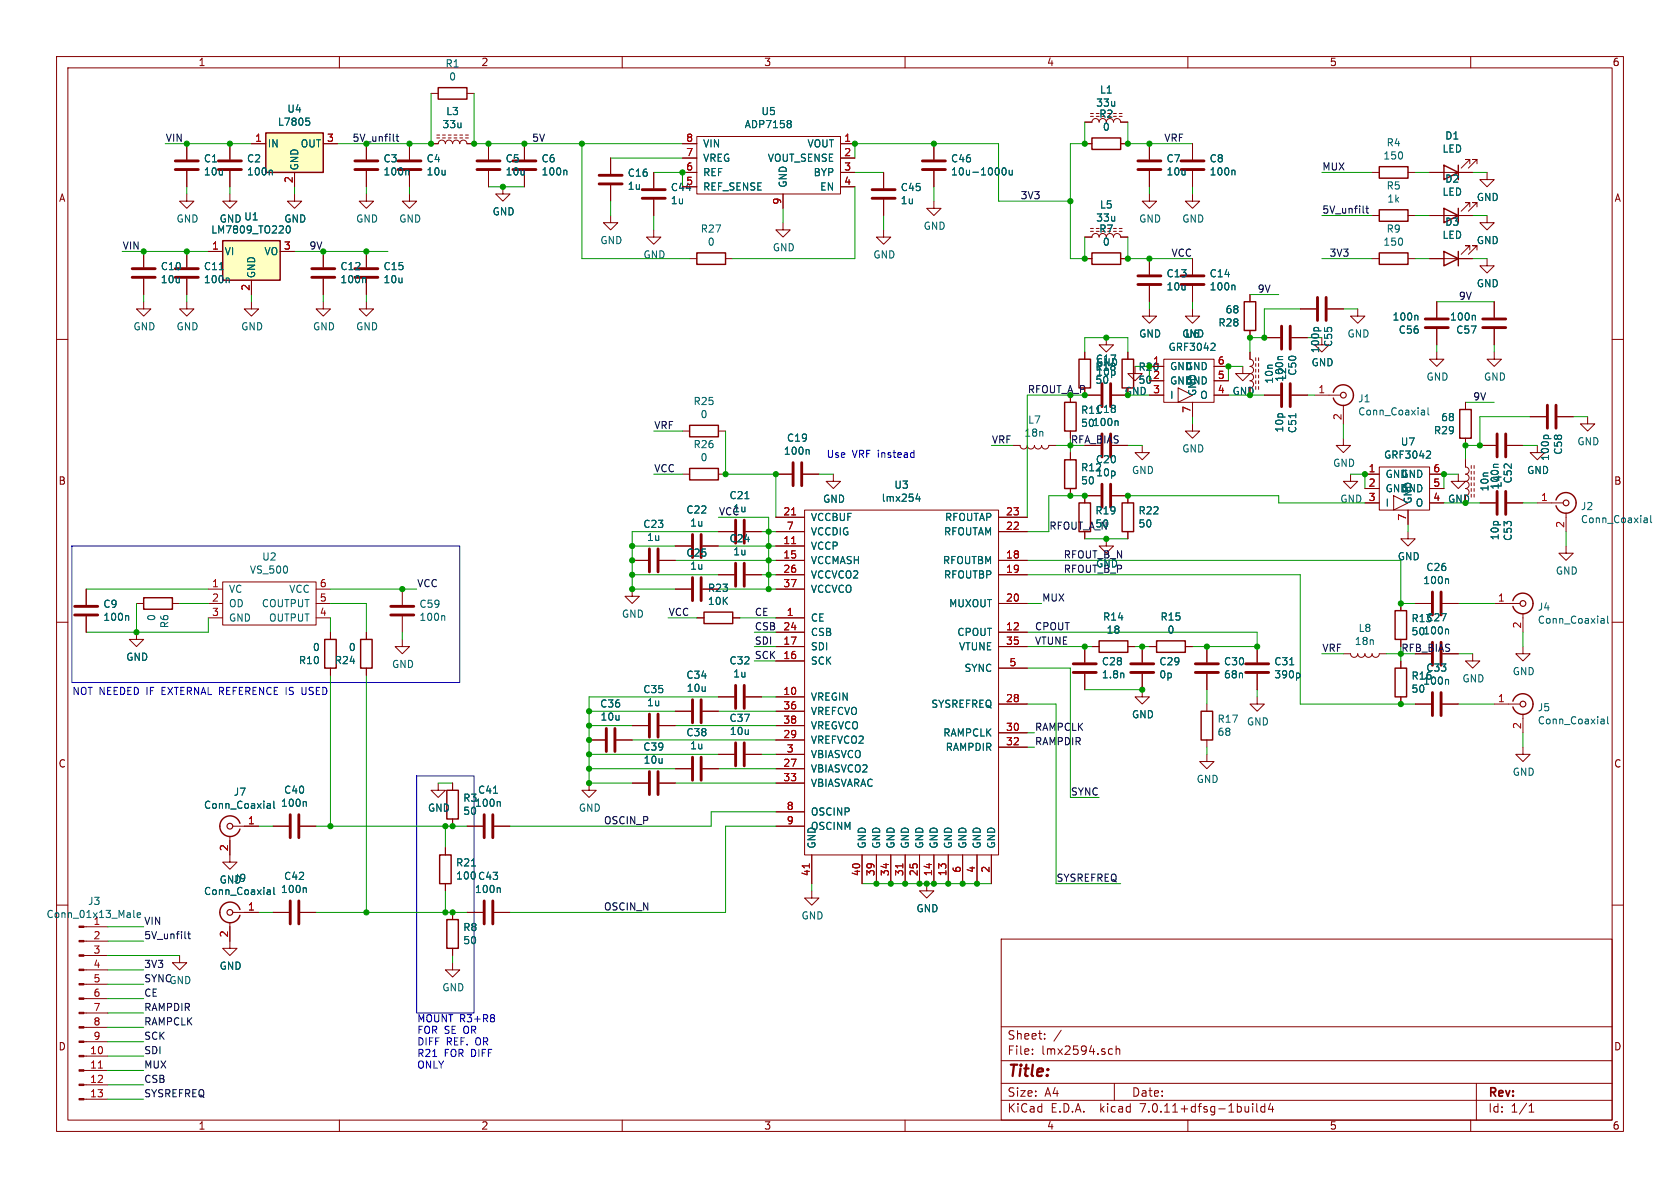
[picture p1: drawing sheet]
<svg xmlns="http://www.w3.org/2000/svg" width="297mm" height="210mm" viewBox="0 0 297 210" stroke-linecap="round" stroke-linejoin="round" font-family="sans-serif">
<g fill="none" stroke="#840000" stroke-width=".18">
<path d="M10 10h277v190h-277zM12 12h273v186h-273zM60 10v2M76.2 16.5h1.3M82.5 16.5h1.3M110 10v2M160 10v2M210 10v2M260 10v2M33 34.3v1.3h1.3l-1.3 1.2-1.3-1.2h1.3M33 25.4v2.8M33 30.2v2.8"/>
<path d="M40.6 34.3v1.3h1.3l-1.3 1.2-1.2-1.2h1.2M40.6 25.4v2.8M40.6 30.2v2.8M44.4 25.4h2.6M52.1 34.3v1.3h1.2l-1.2 1.2-1.3-1.2h1.3M52.1 30.5v2.5M57.1 25.4h2.6M64.8 34.3v1.3h1.2l-1.2 1.2-1.3-1.2h1.3M64.8 25.4v2.8M64.8 30.2v2.8M72.4 34.3v1.3h1.3l-1.3 1.2-1.3-1.2h1.3M72.4 25.4v2.8"/>
<path d="M72.4 30.2v2.8M76.2 25.4h1.3a.64 .64 0 0 1 .6-.6 .64 .64 0 0 1 .6 .6 .64 .64 0 0 1 .7-.6 .64 .64 0 0 1 .6 .6 .64 .64 0 0 1 .6-.6 .64 .64 0 0 1 .7 .6 .64 .64 0 0 1 .6-.6 .64 .64 0 0 1 .6 .6h1.3M77.2 24.4h.5M77.2 23.9h.5M78.2 24.4h.5M78.2 23.9h.5M79.2 24.4h.6M79.2 23.9h.6M80.3 24.4h.5M80.3 23.9h.5M81.3 24.4h.5M81.3 23.9h.5"/>
<path d="M82.3 24.4h.5M82.3 23.9h.5M86.4 25.4v2.8M86.4 30.2v2.8M88.9 33v1.3h1.3l-1.3 1.3-1.3-1.3h1.3M92.7 25.4v2.8M92.7 30.2v2.8M107.9 38.1v1.3h1.3l-1.3 1.2-1.2-1.2h1.2M107.9 27.9v2.8M107.9 32.8v2.8M115.6 30.5v2.8M115.6 35.3v2.8"/>
<path d="M120.6 30.5h2.6M120.6 25.4h2.6M120.6 27.9h2.6M120.6 33h2.6M123.2 24.1h25.4v10.2h-25.4zM138.4 39.4v1.2h1.3l-1.3 1.3-1.2-1.3h1.2M138.4 34.3v2.5M148.6 30.5h2.5M148.6 25.4h2.5M148.6 27.9h2.5M148.6 33h2.5M156.2 30.5v2.8"/>
<path d="M156.2 35.3v2.8M165.1 35.6v1.2h1.3l-1.3 1.3-1.3-1.3h1.3M165.1 25.4v2.8M165.1 30.2v2.8M191.8 21.6h1.2a.64 .64 0 0 1 .7-.6 .64 .64 0 0 1 .6 .6M191.8 25.4h1.2M192.8 20.6h.5M192.8 20.1h.5M196.8 21.6a.64 .64 0 0 1 .7-.6 .64 .64 0 0 1 .6 .6h1.3M196.8 20.6h.6M196.8 20.1h.6M197.9 20.6h.5"/>
<path d="M197.9 20.1h.5M198.1 25.4h1.3M203.2 34.3v1.3h1.3l-1.3 1.2-1.3-1.2h1.3M203.2 25.4v2.8M203.2 30.2v2.8M210.8 34.3v1.3h1.3l-1.3 1.2-1.3-1.2h1.3M210.8 25.4v2.8M210.8 30.2v2.8M242.6 30.5h1.2M242.6 38.1h1.2M248.9 30.5h1.3M248.9 38.1h1.3"/>
<path d="M252.7 30.5h7.6M252.7 38.1h7.6M259.8 29v-.8h-.7h.7l-1.5 1.5M259.8 36.6v-.8h-.7h.7l-1.5 1.5M261.1 29v-.8h-.8h.8l-1.5 1.5M261.1 36.6v-.8h-.8h.8l-1.5 1.5M262.9 38.1v1.3h1.3l-1.3 1.2-1.3-1.2h1.3M262.9 30.5v1.3h1.3l-1.3 1.2-1.3-1.2h1.3M10 60h2M25.4 53.3v1.3h1.3l-1.3 1.3-1.3-1.3h1.3M25.4 44.5v2.7M25.4 49.3v2.8"/>
<path d="M33 53.3v1.3h1.3l-1.3 1.3-1.3-1.3h1.3M33 44.5v2.7M33 49.3v2.8M36.8 44.5h2.6M44.4 53.3v1.3h1.3l-1.3 1.3-1.2-1.3h1.2M44.4 49.5v2.6M49.5 44.5h2.6M57.1 53.3v1.3h1.3l-1.3 1.3-1.2-1.3h1.2M57.1 44.5v2.7M57.1 49.3v2.8M64.8 53.3v1.3h1.2l-1.2 1.3-1.3-1.3h1.3M64.8 44.5v2.7"/>
<path d="M64.8 49.3v2.8M115.6 40.6v1.3h1.2l-1.2 1.3-1.3-1.3h1.3M121.9 45.7h1.3M128.3 45.7h1.2M156.2 40.6v1.3h1.3l-1.3 1.3-1.3-1.3h1.3M191.8 41.9h1.2a.64 .64 0 0 1 .7-.6 .64 .64 0 0 1 .6 .6M191.8 45.7h1.2M192.8 40.9h.5M192.8 40.4h.5M195.6 59.7v1.3h1.2l-1.2 1.2-1.3-1.2h1.3M196.8 41.9a.64 .64 0 0 1 .7-.6 .64 .64 0 0 1 .6 .6h1.3M196.8 40.9h.6"/>
<path d="M196.8 40.4h.6M197.9 40.9h.5M197.9 40.4h.5M198.1 45.7h1.3M203.2 54.6v1.3h1.3l-1.3 1.3-1.3-1.3h1.3M203.2 45.7v2.8M203.2 50.5v2.8M210.8 54.6v1.3h1.3l-1.3 1.3-1.3-1.3h1.3M210.8 45.7v2.8M210.8 50.5v2.8M221 52.1v1.2M221 58.4v1.3"/>
<path d="M223.5 59.7h2.8M228.3 59.7h2.8M229.9 54.6h2.8M233.7 59.7v1.3h1.2l-1.2 1.2-1.3-1.2h1.3M234.7 54.6h2.8M240 54.6v1.3h1.3l-1.3 1.3-1.2-1.3h1.2M242.6 45.7h1.2M248.9 45.7h1.3M252.7 45.7h7.6M254 53.3v2.8M254 58.2v2.8M259.8 44.2v-.8h-.7h.7l-1.5 1.6"/>
<path d="M261.1 44.2v-.8h-.8h.8l-1.5 1.6M262.9 45.7v1.3h1.3l-1.3 1.3-1.3-1.3h1.3M264.2 53.3v2.8M264.2 58.2v2.8M285 60h2M120.6 76.2h1.3M127 76.2h1.3M179.1 78.7h1.2a.64 .64 0 0 0 .7 .7 .64 .64 0 0 0 .6-.7 .64 .64 0 0 0 .6 .7 .64 .64 0 0 0 .7-.7 .64 .64 0 0 0 .6 .7 .64 .64 0 0 0 .6-.7 .64 .64 0 0 0 .7 .7 .64 .64 0 0 0 .6-.7h1.3M189.2 69.9v1.2M189.2 76.2v1.3M191.8 62.2v1.3M191.8 69.9h2.8"/>
<path d="M196.6 78.7h2.8M196.6 69.9h2.8M199.4 62.2v1.3M200.7 64.8v1.2h1.2l-1.2 1.3-1.3-1.3h1.3M201.9 78.7v1.3h1.3l-1.3 1.3-1.2-1.3h1.2M203.2 69.9h2.5M203.2 64.8h2.5M203.2 67.3h2.5M205.7 63.5h8.9v7.6h-8.9zM208.3 68.6l2.5 1.3-2.5 1.2zM210.8 74.9v1.3h1.3l-1.3 1.3-1.3-1.3h1.3M210.8 71.1v2.6"/>
<path d="M214.6 69.9h2.6M214.6 64.8h2.6M214.6 67.3h2.6M219.7 64.8v1.2h1.3l-1.3 1.3-1.3-1.3h1.3M221 62.2v1.3a.64 .64 0 0 1 .6 .6 .64 .64 0 0 1-.6 .7 .64 .64 0 0 1 .6 .6 .64 .64 0 0 1-.6 .6 .64 .64 0 0 1 .6 .7 .64 .64 0 0 1-.6 .6 .64 .64 0 0 1 .6 .6 .64 .64 0 0 1-.6 .7M222 63.2v.6M222 64.3v.5M222 65.3v.5M222 66.3v.5M222 67.3v.5M222.5 63.2v.6M222.5 64.3v.5"/>
<path d="M222.5 65.3v.5M222.5 66.3v.5M222.5 67.3v.5M222.5 68.3v.5M223.5 69.9h2.8M228.3 69.9h2.8M232.4 69.9h4.6M237.5 77.5v1.2h1.3l-1.3 1.3-1.3-1.3h1.3M237.5 71.6v3.3M254 62.2v1.3h1.3l-1.3 1.3-1.3-1.3h1.3M259.1 71.1v1.3M259.1 77.5v1.2"/>
<path d="M261.6 78.7h2.8M264.2 62.2v1.3h1.2l-1.2 1.3-1.3-1.3h1.3M266.4 78.7h2.8M270.5 73.7h2.8M271.8 78.7v1.3h1.2l-1.2 1.3-1.3-1.3h1.3M275.3 73.7h2.8M280.7 73.7v1.2h1.2l-1.2 1.3-1.3-1.3h1.3M111.8 99.1h2.8M116.6 99.1h2.8M119.4 96.5h2.8M120.6 83.8h1.3M124.2 96.5h2.8"/>
<path d="M127 83.8h1.3M127 94h2.8M131.8 94h2.8M137.2 83.8h2.8M137.2 99.1h5M137.2 96.5h5M137.2 94h5M137.2 91.4h5M142 83.8h2.8M142.2 90.2h34.3v60.9h-34.3zM147.3 83.8v1.3h1.3l-1.3 1.3-1.3-1.3h1.3M176.5 99.1h5.1"/>
<path d="M176.5 94h5.1M176.5 91.4h5.1M189.2 80v1.3M189.2 86.4v1.2M191.8 94v1.3M194.6 87.6h-2.8v1.3M195.6 95.3v1.2h1.2l-1.2 1.3-1.3-1.3h1.3M196.6 87.6h2.8v1.3M199.4 94v1.3M238.8 83.8v1.3h1.2l-1.2 1.3-1.3-1.3h1.3M241.3 88.9h2.5M241.3 83.8h2.5"/>
<path d="M241.3 86.4h2.5M243.8 82.6h8.9v7.6h-8.9zM246.4 87.6l2.5 1.3-2.5 1.3zM248.9 94v1.3h1.3l-1.3 1.2-1.3-1.2h1.3M248.9 90.2v2.5M252.7 88.9h2.6M252.7 83.8h2.6M252.7 86.4h2.6M257.8 83.8v1.3h1.3l-1.3 1.3-1.3-1.3h1.3M259.1 81.3v1.3a.64 .64 0 0 1 .6 .6 .64 .64 0 0 1-.6 .6 .64 .64 0 0 1 .6 .7 .64 .64 0 0 1-.6 .6 .64 .64 0 0 1 .6 .6 .64 .64 0 0 1-.6 .7 .64 .64 0 0 1 .6 .6 .64 .64 0 0 1-.6 .6M260.1 82.3v.5M260.1 83.3v.5"/>
<path d="M260.1 84.3v.5M260.1 85.3v.6M260.1 86.4v.5M260.6 82.3v.5M260.6 83.3v.5M260.6 84.3v.5M260.6 85.3v.6M260.6 86.4v.5M260.6 87.4v.5M261.6 88.9h2.8M266.4 88.9h2.8M271.8 88.9h4.6"/>
<path d="M276.9 96.5v1.3h1.2l-1.2 1.3-1.3-1.3h1.3M276.9 90.7v3.3M10 110h2M15.2 104.1v2.8M15.2 109v2.8M24.1 111.8v1.2h1.3l-1.3 1.3-1.2-1.3h1.2M24.1 106.7h1.3M30.5 106.7h1.2M36.8 104.1h2.6M36.8 106.7h2.6M36.8 109.2h2.6M39.4 102.9h16.5v7.6h-16.5z"/>
<path d="M55.9 104.1h2.5M55.9 106.7h2.5M55.9 109.2h2.5M58.4 111.8v1.2M58.4 118.1v1.3M64.8 111.8v1.2M64.8 118.1v1.3M71.1 113v1.3h1.3l-1.3 1.3-1.3-1.3h1.3M71.1 104.1v2.8M71.1 109v2.8M111.8 104.1v1.3h1.2l-1.2 1.3-1.3-1.3h1.3M119.4 104.1h2.8"/>
<path d="M123.2 109.2h1.3M124.2 104.1h2.8M127 101.6h2.8M129.5 109.2h1.3M131.8 101.6h2.8M137.2 104.1h5M137.2 109.2h5M137.2 114.3h5M137.2 111.8h5M137.2 116.8h5M137.2 101.6h5M176.5 106.7h5.1"/>
<path d="M176.5 114.3h5.1M176.5 111.8h5.1M176.5 101.6h5.1M176.5 118.1h5.1M191.8 114.3v2.8M191.8 119.1v2.8M193 114.3h1.3M199.4 114.3h1.3M201.9 119.1v4.1h1.3l-1.3 1.3-1.2-1.3h1.2M201.9 114.3v2.8M203.2 114.3h1.3M209.5 114.3h1.3"/>
<path d="M213.4 114.3v2.8M213.4 119.1v2.8M222.2 114.3v2.8M222.2 119.1v2.8M237.5 115.6h1.3a.64 .64 0 0 0 .6 .6 .64 .64 0 0 0 .6-.6 .64 .64 0 0 0 .7 .6 .64 .64 0 0 0 .6-.6 .64 .64 0 0 0 .6 .6 .64 .64 0 0 0 .7-.6 .64 .64 0 0 0 .6 .6 .64 .64 0 0 0 .6-.6h1.3M247.6 106.7v1.3M247.6 113v1.3M247.6 116.8v1.3M250.2 106.7h2.8M255 106.7h2.8M255 115.6h2.8M260.3 115.6v1.2h1.3l-1.3 1.3-1.2-1.3h1.2"/>
<path d="M264.2 106.7h4.5M269.2 114.3v1.3h1.3l-1.3 1.2-1.2-1.2h1.2M269.2 108.5v3.3M285 110h2M77.5 138.4v1.3h1.2l-1.2 1.3-1.3-1.3h1.3M80 138.4v1.3M104.1 138.4v1.3h1.3l-1.3 1.3-1.2-1.3h1.2M104.1 130.8h2.8M109 130.8h2.8M111.8 138.4h2.8M111.8 128.3h2.8M116.6 138.4h2.8"/>
<path d="M116.6 128.3h2.8M119.4 125.7h2.8M119.4 135.9h2.8M124.2 125.7h2.8M124.2 135.9h2.8M127 133.4h2.8M127 123.2h2.8M131.8 133.4h2.8M131.8 123.2h2.8M137.2 125.7h5M137.2 130.8h5M137.2 138.4h5"/>
<path d="M137.2 133.4h5M137.2 123.2h5M137.2 135.9h5M137.2 128.3h5M176.5 124.5h5.1M176.5 129.5h5.1M176.5 132.1h5.1M213.4 133.4v1.2h1.2l-1.2 1.3-1.3-1.3h1.3M213.4 124.5v1.2M213.4 130.8v1.3M222.2 123.2v1.3h1.3l-1.3 1.2-1.2-1.2h1.2M247.6 123.2v1.3"/>
<path d="M250.2 124.5h2.8M255 124.5h2.8M264.2 124.5h4.5M269.2 132.1v1.3h1.3l-1.3 1.2-1.2-1.2h1.2M269.2 126.2v3.3M10 160h2M40.6 147.8v4.6h1.3l-1.3 1.3-1.2-1.3h1.2M41.1 146.1h4.6M48.3 146.1h2.8M53.1 146.1h2.8M78.7 149.9v1.2M78.7 156.2v1.3"/>
<path d="M80 144.8v1.3M82.5 146.1h2.8M87.4 146.1h2.8M137.2 146.1h5M137.2 143.5h5M143.5 157.5v1.3h1.3l-1.3 1.2-1.3-1.2h1.3M143.5 151.1v5.1M152.4 151.1v5.1M154.9 151.1v5.1M157.5 151.1v5.1M160 151.1v5.1M162.6 151.1v5.1"/>
<path d="M163.8 156.2v1.3h1.3l-1.3 1.3-1.2-1.3h1.2M165.1 151.1v5.1M167.6 151.1v5.1M170.2 151.1v5.1M172.7 151.1v5.1M175.3 151.1v5.1M285 160h2M14.8 179.1h4.2M14.8 176.5h4.2M14.8 174h4.2M14.8 171.5h4.2M14.8 168.9h4.2"/>
<path d="M14.8 166.4h4.2M14.8 163.8h4.2M31.7 168.9v1.3h1.3l-1.3 1.3-1.2-1.3h1.2M40.6 163.1v4.5h1.3l-1.3 1.3-1.2-1.3h1.2M41.1 161.3h4.6M48.3 161.3h2.8M53.1 161.3h2.8M80 170.2v1.3h1.3l-1.3 1.2-1.3-1.2h1.3M80 161.3v1.3M80 167.6v1.3M82.5 161.3h2.8M87.4 161.3h2.8"/>
<path d="M177 166h108v32h-108zM14.8 194.3h4.2M14.8 191.8h4.2M14.8 189.2h4.2M14.8 186.7h4.2M14.8 184.2h4.2M14.8 181.6h4.2M60 198v2M110 198v2M160 198v2M177 194.5h108M177 191.5h108"/>
<path d="M177 187.5h108M177 181.5h108M182.5 186.3v.1M182.5 185.5v.1M184.7 183.6v.1M184.7 182.8v.1M187.6 182.1l-1.3 2M196.2 185.4l.5 .1M196.7 186.3l-.5 .1M197 191.5v3M197.3 185.5l.2-.1 .4 .1 .1 .9M197.3 184.9v1.5"/>
<path d="M210 198v2M221.5 195.1v.1M221.5 195.6v1M222.2 195.1v1.3l.2 .2M223.6 195.1v1.5M223.6 195.7l-.4-.1-.3 .3v.4l.1 .2h.6M224.6 195l-.4 1.1h1M225 195.6v1M260 198v2M261 191.5v6.5M270.3 196.6h.9M270.3 195.5l.4-.4v1.5"/>
</g>
<g fill="none" stroke="#840000" stroke-width=".51">
<path d="M31 30h4.1M31 28.4h4.1M38.6 30h4.1M38.6 28.4h4.1M62.7 30h4.1M62.7 28.4h4.1M70.4 30h4M70.4 28.4h4M84.3 30h4.1M84.3 28.4h4.1M90.7 30h4M90.7 28.4h4"/>
<path d="M105.9 32.5h4.1M105.9 31h4.1M113.5 35.1h4.1M113.5 33.5h4.1M154.2 35.1h4M154.2 33.5h4M163.1 30h4M163.1 28.4h4M201.2 30h4M201.2 28.4h4M208.8 30h4.1M208.8 28.4h4.1"/>
<path d="M23.4 49h4M23.4 47.5h4M31 49h4.1M31 47.5h4.1M55.1 49h4.1M55.1 47.5h4.1M62.7 49h4.1M62.7 47.5h4.1M201.2 50.3h4M201.2 48.8h4M208.8 50.3h4.1M208.8 48.8h4.1"/>
<path d="M226.6 57.7v4M228.1 57.7v4M232.9 52.6v4M234.4 52.6v4M252 56.4h4M252 57.9h4M262.1 56.4h4.1M262.1 57.9h4.1M194.8 67.8v4.1M194.8 76.7v4.1M196.3 67.8v4.1M196.3 76.7v4.1"/>
<path d="M226.6 67.8v4.1M228.1 67.8v4.1M264.7 76.7v4.1M266.2 76.7v4.1M273.6 71.6v4.1M275.1 71.6v4.1M114.8 97v4.1M116.3 97v4.1M122.4 94.5v4.1M124 94.5v4.1M130 91.9v4.1M130 99.6v4"/>
<path d="M131.6 91.9v4.1M131.6 99.6v4M140.2 81.8v4.1M141.7 81.8v4.1M194.8 85.6v4.1M196.3 85.6v4.1M264.7 86.9v4M266.2 86.9v4M13.2 108.7h4.1M13.2 107.2h4.1M69.1 108.7h4.1M69.1 107.2h4.1"/>
<path d="M122.4 102.1v4.1M124 102.1v4.1M189.7 118.9h4.1M189.7 117.3h4.1M199.9 118.9h4.1M199.9 117.3h4.1M211.3 118.9h4.1M211.3 117.3h4.1M220.2 118.9h4.1M220.2 117.3h4.1M253.2 104.6v4.1M253.2 113.5v4.1"/>
<path d="M254.8 104.6v4.1M254.8 113.5v4.1M107.2 128.8v4M108.7 128.8v4M114.8 126.2v4.1M114.8 136.4v4.1M116.3 126.2v4.1M116.3 136.4v4.1M122.4 123.7v4.1M122.4 133.9v4M124 123.7v4.1M124 133.9v4"/>
<path d="M130 121.2v4M130 131.3v4.1M131.6 121.2v4M131.6 131.3v4.1M253.2 122.4v4.1M254.8 122.4v4.1M51.3 144v4.1M51.3 159.3v4M52.8 144v4.1M52.8 159.3v4M85.6 144v4.1M85.6 159.3v4"/>
<path d="M87.1 144v4.1M87.1 159.3v4"/>
</g>
<g fill="none" stroke="#006464" stroke-width=".18">
<path d="M48 30.1l.1 .2v.6M54.1 20.9h.6M54.2 21.4h.3l.3 .2-.2 .5h-.4M72.1 30.1l.2 .2v.6M100 30.1l.2 .2v.6M139.6 21.3l.3 .2-.3 .4 .3 .2v.2l-.3 .3M177.3 29.8l.1-.1a.68 .68 0 0 1 .5 .6 .68 .68 0 0 1-.5 .6l-.1-.1-.2-.4zM178.4 30.1l.1 .8h.3l.2-.1M179 30.1v.8M218.1 30.1l.2 .2v.6M38.8 47.7h.7M40.3 49.1l.2 .2v.7"/>
<path d="M50.6 40.2v.5l.1 .4 .2 .1 .4-.2v-.8M64.5 49.1l.2 .2v.7M218.1 50.4l.2 .2v.7M232.3 58.1l.2-.2h.4l.2 .2M250.5 55.7l.2 .2v.7M260.6 55.7l.2 .2v.7M142.9 79.5l.2 .1v.7M197.5 74.4l.2 .2v.6M214.6 60.7l.2 .2v.3l-.8 .7h.8M226.8 63h-.7l-.2 .2M229.1 73.1v.7M251.4 72.5l.4 .1v.8"/>
<path d="M251.8 73.3l-.4 .1M251.8 72.8l-.4 .1M252.5 72.1v1.1l.1 .2M252.7 79.7l.2 .3v.3l-.8 .7h.8M272.9 77.2l.3-.3h.3l.3 .3M131.7 88.2h.7M162.2 87.3l-.3 .9h.8M162.5 87.8v.8M264.9 82.1h-.7l-.2 .2M290.8 91.6h.2l.2 .1v.7M291.2 92.3l-.4 .1M291.2 91.9h-.4"/>
<path d="M291.8 91.1v1.1l.2 .2M22.6 108.8l.1 .2v.7M78.4 108.8l.2 .2v.7M198.6 119l.1 .8M228 117.5h.7M229.6 119l.2 .2v.4l-.2 .2M255.9 102.3l.2 .2v.7M255.9 111.2l.2 .2v.7M283.2 109.3h.2l.2 .2v.7M283.6 110.1l-.4 .1M283.6 109.6l-.4 .1M284.2 108.9v1.1l.2 .2"/>
<path d="M255.9 120.1l.2 .2v.6M283.2 127.1h.2l.2 .2v.7M283.6 127.9l-.4 .1M283.6 127.4l-.4 .1M284.2 126.7v1.1l.2 .2M47.4 142l.3 .1 .1 .8M47.4 157.3h.3l.1 .8M47.8 142.8l-.4 .1M47.8 142.4h-.4M47.8 158.1h-.4M47.8 157.6l-.4 .1M48.4 141.6v1.1l.2 .2"/>
<path d="M48.4 156.9v1.1l.2 .1M54 141.7l.2 .2v.6M54 156.9l.2 .2v.7M83.4 153.1h.7M87.2 140.2h.8M88.3 141.7l.1 .2v.6M88.3 156.9l.1 .2v.7M23.6 160.9v1.1l.2 .2M24.3 161.8l.6-.1-.1-.3h-.4l-.1 .1v.6h.5"/>
</g>
<g fill="none" stroke="#840000" stroke-width=".25">
<path d="M77.5 15.5h5v2h-5zM47 23.5h10.1v7h-10.1zM193 24.4h5.1v2h-5.1zM243.8 29.5h5.1v2h-5.1zM243.8 37.1h5.1v2h-5.1zM255.3 29.2l2.5 1.3-2.5 1.3zM255.3 36.8l2.5 1.3-2.5 1.3zM257.8 29.2v2.6M257.8 36.8v2.6M39.4 42.5h10.1v7h-10.1zM123.2 44.7h5.1v2h-5.1zM193 44.7h5.1v2h-5.1z"/>
<path d="M220 53.3h2v5.1h-2zM243.8 44.7h5.1v2h-5.1zM255.3 44.5l2.5 1.2-2.5 1.3zM257.8 44.5v2.5M121.9 75.2h5.1v2h-5.1zM188.2 71.1h2v5.1h-2zM190.8 63.5h2v5.1h-2zM198.4 63.5h2v5.1h-2zM235.7 69.3a1.81 1.81 0 0 1 2.8-.9 1.81 1.81 0 0 1 0 2.9 1.81 1.81 0 0 1-2.8-.9M258.1 72.4h2v5.1h-2zM121.9 82.8h5.1v2h-5.1zM188.2 81.3h2v5.1h-2z"/>
<path d="M190.8 88.9h2v5.1h-2zM198.4 88.9h2v5.1h-2zM275.1 88.4a1.81 1.81 0 0 1 2.8-1 1.81 1.81 0 0 1 0 3 1.81 1.81 0 0 1-2.8-1M25.4 105.7h5.1v2h-5.1zM57.4 113h2v5.1h-2zM63.8 113h2v5.1h-2zM124.5 108.2h5v2h-5zM194.3 113.3h5.1v2h-5.1zM204.5 113.3h5v2h-5zM246.6 118.1h2.1v5.1h-2.1zM246.6 108h2.1v5h-2.1zM267.5 106.2a1.81 1.81 0 0 1 2.8-1 1.81 1.81 0 0 1 0 3 1.81 1.81 0 0 1-2.8-1"/>
<path d="M79 139.7h2v5.1h-2zM212.3 125.7h2.1v5.1h-2.1zM267.5 124a1.81 1.81 0 0 1 2.8-1 1.81 1.81 0 0 1 0 2.9 1.81 1.81 0 0 1-2.8-.9M42.4 145.5a1.81 1.81 0 0 0-2.8-.9 1.81 1.81 0 0 0 0 2.9 1.81 1.81 0 0 0 2.8-.9M77.7 151.1h2.1v5.1h-2.1zM42.4 160.8a1.81 1.81 0 0 0-2.8-1 1.81 1.81 0 0 0 0 3 1.81 1.81 0 0 0 2.8-1M79 162.6h2v5h-2z"/>
</g>
<g fill="none" stroke="#840000" stroke-width=".2">
<circle cx="237.5" cy="69.9" r=".51"/>
<circle cx="276.9" cy="88.9" r=".51"/>
<circle cx="269.2" cy="106.7" r=".51"/>
<circle cx="269.2" cy="124.5" r=".51"/>
<circle cx="40.6" cy="146.1" r=".51"/>
<circle cx="40.6" cy="161.3" r=".51"/>
</g>
<g fill="#840000" stroke="#840000" stroke-width=".18">
<path d="M14 194.2h.8v.2h-.8z"/>
<path d="M14 191.6h.8v.3h-.8z"/>
<path d="M14 189.1h.8v.3h-.8z"/>
<path d="M14 186.6h.8v.2h-.8z"/>
<path d="M14 184h.8v.3h-.8z"/>
<path d="M14 181.5h.8v.2h-.8z"/>
<path d="M14 178.9h.8v.3h-.8z"/>
<path d="M14 176.4h.8v.3h-.8z"/>
<path d="M14 173.9h.8v.2h-.8z"/>
<path d="M14 171.3h.8v.3h-.8z"/>
<path d="M14 168.8h.8v.2h-.8z"/>
<path d="M14 166.2h.8v.3h-.8z"/>
<path d="M14 163.7h.8v.3h-.8z"/>
</g>
<path d="M139.9 96.1h.8M139.9 91h.8M143.1 152.7v.7M159.6 152.7v.7M17.4 188.8h.7" fill="none" stroke="#a90000" stroke-width=".18"/>
<g fill="#ffffc2" stroke="#ffffc2" stroke-width=".18">
<path d="M47 23.5h10.1v7h-10.1z"/>
<path d="M39.4 42.5h10.1v7h-10.1z"/>
</g>
<path d="M69.6 24.9l.1 .1M70 24.1h.5M70.2 23.7v1.1l.3 .2M241 37.6l.2 .1M241.5 36.8h.4M241.6 36.4v1.1l.3 .2M32.8 165.9h.1M33.2 165.1h.5M33.4 164.7v1.1l.3 .1" fill="none" stroke="#0f0f0f" stroke-width=".18"/>
<path d="M161.6 79.6v1.3M12.7 96.5h68.6v24.2h-68.6zM161.5 80l.1 .1M161.6 80.8l-.1 .1M53.4 122.5l.2 .3h.3M73.7 137.2h10.1v41.9h-10.1zM87.3 179.4l.1 .2-.1 .3M87.3 180l.1 .2-.1 .4M76.5 186.8h.7" fill="none" stroke="#0000c2" stroke-width=".18"/>
<g fill="none" stroke="#009600" stroke-width=".18">
<path d="M76.2 16.5v8.9h-16.5M83.8 16.5v8.9h36.8M29.2 25.4h15.2M33 33v1.3M40.6 33v1.3M52.1 33v1.3M64.8 33v1.3M72.4 33v1.3M86.4 33h6.3M102.9 25.4v20.3h19M107.9 35.6v2.5M107.9 27.9h12.7"/>
<path d="M115.6 38.1v2.5M115.6 30.5h5v2.5M138.4 36.8v2.6M151.1 27.9v-2.5h25.4v10.2h12.7M151.1 33v12.7h-21.6M151.1 30.5h5.1M156.2 38.1v2.5M165.1 33v2.6M191.8 21.6v3.8h-2.6v20.3h2.6v-3.8M199.4 21.6v3.8h11.4M203.2 33v1.3M210.8 33v1.3"/>
<path d="M233.7 30.5h8.9M233.7 38.1h8.9M250.2 30.5h2.5M250.2 38.1h2.5M260.3 30.5h2.6M260.3 38.1h2.6M21.6 44.5h15.2M25.4 52.1v1.2M33 52.1v1.2M44.4 52.1v1.2M52.1 44.5h16.5M57.1 52.1v1.2"/>
<path d="M64.8 52.1v1.2M199.4 41.9v3.8h11.4M203.2 53.3v1.3M210.8 53.3v1.3M221 52.1h5.1M229.9 54.6h-6.4v5.1h-2.5v2.5M231.1 59.7h2.6M233.7 45.7h8.9M237.5 54.6h2.5M250.2 45.7h2.5M254 53.3h10.2M260.3 45.7h2.6"/>
<path d="M115.6 76.2h5M128.3 76.2v7.6h8.9v7.6M175.3 78.7h3.8M186.7 78.7h2.5v1.3M189.2 69.9h-7.6v21.5M191.8 62.2v-2.5h7.6v2.5M199.4 78.7h2.5M199.4 69.9h3.8M200.7 64.8h2.5v2.5M210.8 73.7v1.2M217.2 69.9h6.3M219.7 64.8h-2.5v2.5"/>
<path d="M231.1 69.9h1.3M237.5 74.9v2.6M254 61v1.2M259.1 71.1h5.1M264.2 61v1.2M269.2 78.7h2.6M270.5 73.7h-8.9v5h-2.5v2.6M278.1 73.7h2.6M111.8 96.5h7.6M115.6 83.8h5M119.4 99.1h17.8M127 94h-15.2v10.1h7.6"/>
<path d="M127 91.4h8.9v12.7M127 96.5h10.2M134.6 94h2.6M144.8 83.8h2.5M181.6 99.1h66v7.6h2.6M191.8 87.6h-6.4v6.4h-3.8M191.8 95.3h7.6M199.4 87.6h26.7v1.3h15.2M238.8 83.8h2.5v2.6M248.9 92.7v1.3M255.3 88.9h6.3M257.8 83.8h-2.5v2.6"/>
<path d="M269.2 88.9h2.6M276.9 94v2.5M15.2 104.1h21.6M24.1 106.7v5.1M31.7 106.7h5.1M36.8 109.2v2.6h-21.6M58.4 104.1h15.3M58.4 106.7h6.4v5.1M58.4 109.2v2.6M58.4 119.4v26.7M64.8 119.4v41.9M71.1 111.8v1.2"/>
<path d="M111.8 101.6h15.2M118.1 109.2h5.1M127 104.1h10.2M130.8 109.2h6.4M133.3 111.8h3.9M133.3 114.3h3.9M133.3 116.8h3.9M134.6 101.6h2.6M181.6 111.8h40.6v2.5h-11.4M181.6 106.7h2.5M181.6 101.6h48.3v22.9h20.3M181.6 118.1h7.6v22.9h5.1"/>
<path d="M181.6 114.3h11.4M200.7 114.3h2.5M233.7 115.6h3.8M245.1 115.6h2.5v1.2M257.8 106.7h6.4M257.8 115.6h2.5M269.2 111.8v2.5M77.5 138.4h2.5M104.1 133.4h22.9M104.1 135.9h15.3M104.1 128.3h7.7M104.1 125.7h15.3"/>
<path d="M111.8 130.8h25.4M119.4 138.4h17.8M119.4 128.3h17.8M127 123.2h-22.9v15.2h7.7M127 135.9h10.2M127 125.7h10.2M134.6 133.4h2.6M134.6 123.2h2.6M181.6 124.5h5.1v31.7h11.4M181.6 132.1h1.3M181.6 129.5h1.3M191.8 121.9h10.1"/>
<path d="M213.4 121.9v2.6M213.4 132.1v1.3M222.2 121.9v1.3M257.8 124.5h6.4M269.2 129.5v2.6M45.7 146.1h2.6M55.9 146.1h26.6M78.7 146.1v3.8M78.7 157.5v3.8M137.2 143.5h-11.5v2.6h-35.5M137.2 146.1h-8.9v15.2h-38.1M143.5 156.2v1.3"/>
<path d="M152.4 156.2h22.9M19 176.5h6.4M19 171.5h6.4M19 166.4h6.4M19 179.1h6.4M19 163.8h6.4M19 174h6.4M19 168.9h12.7M45.7 161.3h2.6M55.9 161.3h26.6M80 168.9v1.3M19 189.2h6.4"/>
<path d="M19 191.8h6.4M19 186.7h6.4M19 194.3h6.4M19 184.2h6.4M19 181.6h6.4"/>
</g>
<g fill="#009600" stroke="#009600" stroke-width=".18">
<circle cx="199.4" cy="25.4" r=".46"/>
<circle cx="191.8" cy="25.4" r=".46"/>
<circle cx="195.6" cy="59.7" r=".46"/>
<circle cx="223.5" cy="59.7" r=".46"/>
<circle cx="221" cy="59.7" r=".46"/>
<circle cx="203.2" cy="25.4" r=".46"/>
<circle cx="203.2" cy="45.7" r=".46"/>
<circle cx="199.4" cy="45.7" r=".46"/>
<circle cx="191.8" cy="45.7" r=".46"/>
<circle cx="165.1" cy="25.4" r=".46"/>
<circle cx="151.1" cy="25.4" r=".46"/>
<circle cx="189.2" cy="35.6" r=".46"/>
<circle cx="189.2" cy="87.6" r=".46"/>
<circle cx="217.2" cy="64.8" r=".46"/>
<circle cx="199.4" cy="87.6" r=".46"/>
<circle cx="191.8" cy="87.6" r=".46"/>
<circle cx="247.6" cy="124.5" r=".46"/>
<circle cx="247.6" cy="106.7" r=".46"/>
<circle cx="195.6" cy="95.3" r=".46"/>
<circle cx="191.8" cy="114.3" r=".46"/>
<circle cx="201.9" cy="114.3" r=".46"/>
<circle cx="255.3" cy="83.8" r=".46"/>
<circle cx="241.3" cy="83.8" r=".46"/>
<circle cx="259.1" cy="78.7" r=".46"/>
<circle cx="261.6" cy="78.7" r=".46"/>
<circle cx="222.2" cy="114.3" r=".46"/>
<circle cx="213.4" cy="114.3" r=".46"/>
<circle cx="201.9" cy="121.9" r=".46"/>
<circle cx="172.7" cy="156.2" r=".46"/>
<circle cx="78.7" cy="161.3" r=".46"/>
<circle cx="80" cy="161.3" r=".46"/>
<circle cx="104.1" cy="133.4" r=".46"/>
<circle cx="104.1" cy="128.3" r=".46"/>
<circle cx="104.1" cy="125.7" r=".46"/>
<circle cx="104.1" cy="135.9" r=".46"/>
<circle cx="104.1" cy="138.4" r=".46"/>
<circle cx="104.1" cy="130.8" r=".46"/>
<circle cx="64.8" cy="161.3" r=".46"/>
<circle cx="111.8" cy="104.1" r=".46"/>
<circle cx="111.8" cy="99.1" r=".46"/>
<circle cx="111.8" cy="101.6" r=".46"/>
<circle cx="154.9" cy="156.2" r=".46"/>
<circle cx="157.5" cy="156.2" r=".46"/>
<circle cx="160" cy="156.2" r=".46"/>
<circle cx="162.6" cy="156.2" r=".46"/>
<circle cx="163.8" cy="156.2" r=".46"/>
<circle cx="165.1" cy="156.2" r=".46"/>
<circle cx="167.6" cy="156.2" r=".46"/>
<circle cx="170.2" cy="156.2" r=".46"/>
<circle cx="137.2" cy="83.8" r=".46"/>
<circle cx="135.9" cy="96.5" r=".46"/>
<circle cx="135.9" cy="94" r=".46"/>
<circle cx="135.9" cy="104.1" r=".46"/>
<circle cx="135.9" cy="101.6" r=".46"/>
<circle cx="135.9" cy="99.1" r=".46"/>
<circle cx="128.3" cy="83.8" r=".46"/>
<circle cx="92.7" cy="25.4" r=".46"/>
<circle cx="102.9" cy="25.4" r=".46"/>
<circle cx="120.6" cy="30.5" r=".46"/>
<circle cx="40.6" cy="25.4" r=".46"/>
<circle cx="86.4" cy="25.4" r=".46"/>
<circle cx="88.9" cy="33" r=".46"/>
<circle cx="76.2" cy="25.4" r=".46"/>
<circle cx="83.8" cy="25.4" r=".46"/>
<circle cx="64.8" cy="44.5" r=".46"/>
<circle cx="57.1" cy="44.5" r=".46"/>
<circle cx="72.4" cy="25.4" r=".46"/>
<circle cx="78.7" cy="146.1" r=".46"/>
<circle cx="80" cy="146.1" r=".46"/>
<circle cx="24.1" cy="111.8" r=".46"/>
<circle cx="58.4" cy="146.1" r=".46"/>
<circle cx="71.1" cy="104.1" r=".46"/>
<circle cx="33" cy="25.4" r=".46"/>
<circle cx="25.4" cy="44.5" r=".46"/>
<circle cx="33" cy="44.5" r=".46"/>
<circle cx="111.8" cy="96.5" r=".46"/>
</g>
<text font-size="2.8" fill="#840000" x="178" y="190.9">Title:</text>
<g font-size="2.1" fill="#840000">
<text x="178" y="184">Sheet:</text>
<text x="178" y="186.7">File:</text>
<text x="184.1" y="186.7">lmx2594.sch</text>
<text x="178" y="196.9">KiCad</text>
<text x="178" y="194.1">Size:</text>
<text x="184.7" y="194.1">A4</text>
<text x="185.7" y="196.9">E.D.A.</text>
<text x="194.6" y="196.9">kicad</text>
<text x="200" y="194.1">Date:</text>
<text x="201.8" y="196.9">7.0.11+dfsg-1build4</text>
<text x="263" y="194.3">Rev:</text>
<text x="263" y="196.9">Id:</text>
<text x="267.1" y="196.9">1/1</text>
</g>
<g font-size="1.8" fill="#840000">
<text x="35" y="11.9">1</text>
<text x="85" y="11.9">2</text>
<text x="135" y="11.9">3</text>
<text x="185" y="11.9">4</text>
<text x="235" y="11.9">5</text>
<text x="285" y="11.9">6</text>
<text x="10.3" y="35.9">A</text>
<text x="285.3" y="35.9">A</text>
<text x="10.3" y="85.9">B</text>
<text x="285.3" y="85.9">B</text>
<text x="10.3" y="135.9">C</text>
<text x="285.3" y="135.9">C</text>
<text x="10.3" y="185.9">D</text>
<text x="285.3" y="185.9">D</text>
<text x="35" y="199.9">1</text>
<text x="85" y="199.9">2</text>
<text x="135" y="199.9">3</text>
<text x="185" y="199.9">4</text>
<text x="235" y="199.9">5</text>
<text x="285" y="199.9">6</text>
</g>
<g font-size="1.8" fill="#006464">
<text x="78.7" y="12.1">R1</text>
<text x="79.3" y="14.4">0</text>
<text x="194.4" y="16.7">L1</text>
<text x="49" y="22.4">L7805</text>
<text x="50.7" y="20.1">U4</text>
<text x="78.1" y="22.9">33u</text>
<text x="78.8" y="20.5">L3</text>
<text x="131.6" y="22.9">ADP7158</text>
<text x="134.5" y="20.5">U5</text>
<text x="193.7" y="19.1">33u</text>
<text x="194.2" y="21">R2</text>
<text x="194.9" y="23.3">0</text>
<text x="36" y="28.9">C1</text>
<text x="43.6" y="28.9">C2</text>
<text x="47.2" y="26.3">IN</text>
<text x="53.1" y="26.3">OUT</text>
<text x="67.7" y="28.9">C3</text>
<text x="75.3" y="28.9">C4</text>
<text x="89.3" y="28.9">C5</text>
<text x="95.6" y="28.9">C6</text>
<text x="124.2" y="28.8">VREG</text>
<text x="124.2" y="26.3">VIN</text>
<text x="135.6" y="28.8">VOUT_SENSE</text>
<text x="142.7" y="26.3">VOUT</text>
<text x="168" y="28.9">C46</text>
<text x="206.1" y="28.9">C7</text>
<text x="213.8" y="28.9">C8</text>
<text x="244.5" y="28.4">150</text>
<text x="245" y="26.1">R4</text>
<text x="254.9" y="27.2">LED</text>
<text x="255.4" y="24.9">D1</text>
<text x="36" y="31.2">10u</text>
<text x="43.6" y="31.2">100n</text>
<text x="52.9" y="30.2" transform="rotate(-90 52.9 30.2)">GND</text>
<text x="67.7" y="31.2">100n</text>
<text x="75.3" y="31.2">10u</text>
<text x="89.3" y="31.2">10u</text>
<text x="95.6" y="31.2">100n</text>
<text x="110.9" y="33.8">1u</text>
<text x="110.9" y="31.4">C16</text>
<text x="118.5" y="34">C44</text>
<text x="124.2" y="33.9">REF_SENSE</text>
<text x="124.2" y="31.3">REF</text>
<text x="139.3" y="33.3" transform="rotate(-90 139.3 33.3)">GND</text>
<text x="143.7" y="31.3">BYP</text>
<text x="144.9" y="33.9">EN</text>
<text x="159.1" y="34">C45</text>
<text x="168" y="31.2">10u-1000u</text>
<text x="206.1" y="31.2">10u</text>
<text x="213.8" y="31.2">100n</text>
<text x="245" y="33.7">R5</text>
<text x="254.9" y="34.8">LED</text>
<text x="255.4" y="32.5">D2</text>
<text x="261" y="35.7">GND</text>
<text x="31.1" y="39.5">GND</text>
<text x="37.2" y="41.5">LM7809_TO220</text>
<text x="38.7" y="39.5">GND U1</text>
<text x="50.2" y="39.5">GND</text>
<text x="62.9" y="39.5">GND</text>
<text x="70.5" y="39.5">GND</text>
<text x="87" y="38.3">GND</text>
<text x="118.5" y="36.3">1u</text>
<text x="123.8" y="41.3">R27</text>
<text x="159.1" y="36.3">1u</text>
<text x="163.2" y="40.8">GND</text>
<text x="193.7" y="39.4">33u</text>
<text x="194.2" y="41.3">R7</text>
<text x="194.4" y="37.1">L5</text>
<text x="201.3" y="39.5">GND</text>
<text x="208.9" y="39.5">GND</text>
<text x="245" y="41.3">R9</text>
<text x="245.2" y="36">1k</text>
<text x="255.4" y="40.1">D3</text>
<text x="28.3" y="48">C10</text>
<text x="36" y="48">C11</text>
<text x="39.6" y="45.3">VI</text>
<text x="46.7" y="45.3">VO</text>
<text x="60.1" y="48">C12</text>
<text x="67.7" y="48">C15</text>
<text x="106" y="43.4">GND</text>
<text x="113.7" y="45.9">GND</text>
<text x="125" y="43.6">0</text>
<text x="136.5" y="44.6">GND</text>
<text x="154.3" y="45.9">GND</text>
<text x="194.9" y="43.6">0</text>
<text x="244.5" y="43.6">150</text>
<text x="254.9" y="42.4">LED</text>
<text x="261" y="43.4">GND</text>
<text x="28.3" y="50.3">10u</text>
<text x="36" y="50.3">100n</text>
<text x="45.3" y="49.3" transform="rotate(-90 45.3 49.3)">GND</text>
<text x="60.1" y="50.3">100n</text>
<text x="67.7" y="50.3">10u</text>
<text x="206.1" y="49.2">C13</text>
<text x="206.1" y="51.5">10u</text>
<text x="213.8" y="51.5">100n</text>
<text x="213.8" y="49.2">C14</text>
<text x="261" y="51">GND</text>
<text x="23.5" y="58.6">GND</text>
<text x="31.1" y="58.6">GND</text>
<text x="42.5" y="58.6">GND</text>
<text x="55.2" y="58.6">GND</text>
<text x="62.9" y="58.6">GND</text>
<text x="201.3" y="59.9">GND</text>
<text x="208.9" y="59.9">GND</text>
<text x="209.4" y="59.9">U6</text>
<text x="215.3" y="57.9">R28</text>
<text x="216.6" y="55.6">68</text>
<text x="238.1" y="59.9">GND</text>
<text x="246.1" y="56.9">100n</text>
<text x="247.2" y="59.2">C56</text>
<text x="256.2" y="56.9">100n</text>
<text x="257.3" y="59.2">C57</text>
<text x="193.6" y="65.7">R18</text>
<text x="193.6" y="64.3">C17</text>
<text x="206.5" y="62.2">GRF3042</text>
<text x="206.8" y="65.6">GND</text>
<text x="209.5" y="65.6">GND</text>
<text x="231.8" y="64.9">GND</text>
<text x="233.4" y="62.5" transform="rotate(-90 233.4 62.5)">100p</text>
<text x="235.7" y="61.4" transform="rotate(-90 235.7 61.4)">C55</text>
<text x="122.5" y="71.8">R25</text>
<text x="193.6" y="68">50</text>
<text x="193.7" y="66.6">10p</text>
<text x="201.2" y="68">50</text>
<text x="206.8" y="68.2">GND</text>
<text x="206.8" y="70.7">I</text>
<text x="209.5" y="68.2">GND</text>
<text x="211.7" y="70.1" transform="rotate(-90 211.7 70.1)">GND</text>
<text x="212.1" y="70.7">O</text>
<text x="225.2" y="67.9" transform="rotate(-90 225.2 67.9)">10n</text>
<text x="227.1" y="67.6" transform="rotate(-90 227.1 67.6)">100n</text>
<text x="227.6" y="67.3" transform="rotate(-90 227.6 67.3)">L2</text>
<text x="229.4" y="66.5" transform="rotate(-90 229.4 66.5)">C50</text>
<text x="240" y="71.3">J1</text>
<text x="252.1" y="67.5">GND</text>
<text x="262.2" y="67.5">GND</text>
<text x="123.8" y="74.1">0</text>
<text x="181" y="77.4">18n</text>
<text x="181.7" y="75.1">L7</text>
<text x="191" y="73.4">R11C18</text>
<text x="191" y="75.7">50100n</text>
<text x="227.1" y="76.6" transform="rotate(-90 227.1 76.6)">10p</text>
<text x="229.4" y="76.7" transform="rotate(-90 229.4 76.7)">C51</text>
<text x="240" y="73.6">Conn_Coaxial</text>
<text x="253.4" y="77">R29</text>
<text x="254.7" y="74.7">68</text>
<text x="122.5" y="79.4">R26</text>
<text x="123.8" y="81.7">0</text>
<text x="138.5" y="80.6">100n</text>
<text x="139" y="78.3">C19</text>
<text x="191" y="83.5">R12</text>
<text x="193.6" y="82.1">C20</text>
<text x="200" y="84">GND</text>
<text x="208.9" y="80.2">GND</text>
<text x="235.6" y="82.7">GND</text>
<text x="244.6" y="81.3">GRF3042</text>
<text x="247.5" y="79">U7</text>
<text x="269.9" y="84">GND</text>
<text x="274" y="81.6" transform="rotate(-90 274 81.6)">100p</text>
<text x="276.4" y="80.5" transform="rotate(-90 276.4 80.5)">C58</text>
<text x="278.8" y="78.9">GND</text>
<text x="128.9" y="88.4">C21</text>
<text x="145.4" y="89.1">GND</text>
<text x="155.8" y="88.9">lmx254</text>
<text x="158" y="86.6">U3</text>
<text x="191" y="85.8">50</text>
<text x="193.7" y="84.4">10p</text>
<text x="236.9" y="89.1">GND 3</text>
<text x="244.9" y="84.7">GND</text>
<text x="244.9" y="87.2">GND</text>
<text x="244.9" y="89.8">I</text>
<text x="247.6" y="87.2">GND</text>
<text x="247.6" y="84.7">GND</text>
<text x="249.8" y="89.2" transform="rotate(-90 249.8 89.2)">GND</text>
<text x="250.2" y="89.8">O</text>
<text x="263.3" y="87" transform="rotate(-90 263.3 87)">10n</text>
<text x="265.2" y="86.7" transform="rotate(-90 265.2 86.7)">100n</text>
<text x="265.7" y="86.3" transform="rotate(-90 265.7 86.3)">L4</text>
<text x="267.5" y="85.6" transform="rotate(-90 267.5 85.6)">C52</text>
<text x="113.6" y="93.5">C23</text>
<text x="114.3" y="95.8">1u</text>
<text x="121.2" y="91">C22</text>
<text x="121.9" y="93.3">1u</text>
<text x="129.5" y="90.8">1u</text>
<text x="143.3" y="92.3">VCCBUF</text>
<text x="143.3" y="94.8">VCCDIG</text>
<text x="166.8" y="94.8">RFOUTAM</text>
<text x="167" y="92.3">RFOUTAP</text>
<text x="193.6" y="91.1">R19</text>
<text x="193.6" y="93.4">50</text>
<text x="201.2" y="91.1">R22</text>
<text x="201.2" y="93.4">50</text>
<text x="265.2" y="95.6" transform="rotate(-90 265.2 95.6)">10p</text>
<text x="267.5" y="95.7" transform="rotate(-90 267.5 95.7)">C53</text>
<text x="279.4" y="90.4">J2</text>
<text x="279.4" y="92.7">Conn_Coaxial</text>
<text x="44.1" y="101.6">VS_500</text>
<text x="46.3" y="99.3">U2</text>
<text x="121.2" y="98.6">C25</text>
<text x="121.9" y="100.9">1u</text>
<text x="128.9" y="96.1">C24</text>
<text x="129.5" y="98.4">1u</text>
<text x="143.3" y="97.4">VCCP</text>
<text x="143.3" y="99.9">VCCMASH</text>
<text x="166.6" y="99.9">RFOUTBM</text>
<text x="193.7" y="100.5">GND</text>
<text x="247" y="99.2">GND</text>
<text x="252.1" y="101.1">C26</text>
<text x="274.9" y="101.8">GND</text>
<text x="18.2" y="107.6">C9</text>
<text x="40.4" y="105">VC</text>
<text x="40.4" y="107.5">OD</text>
<text x="46.2" y="107.5">COUTPUT</text>
<text x="51" y="105">VCC</text>
<text x="74.1" y="107.6">C59</text>
<text x="125.1" y="104.8">R23</text>
<text x="125.1" y="107.1">10K</text>
<text x="143.3" y="102.5">VCCVCO2</text>
<text x="143.3" y="105">VCCVCO</text>
<text x="166.8" y="102.5">RFOUTBP</text>
<text x="167.7" y="107.5">MUXOUT</text>
<text x="251.5" y="103.5">100n</text>
<text x="18.2" y="110">100n</text>
<text x="27.7" y="109.9" transform="rotate(-90 27.7 109.9)">0</text>
<text x="30" y="111.2" transform="rotate(-90 30 111.2)">R6</text>
<text x="40.4" y="110.1">GND</text>
<text x="47.5" y="110.1">OUTPUT</text>
<text x="74.1" y="110">100n</text>
<text x="109.9" y="109.4">GND</text>
<text x="143.3" y="110.1">CE</text>
<text x="143.3" y="112.6">CSB</text>
<text x="169.1" y="112.6">CPOUT</text>
<text x="194.9" y="109.9">R14</text>
<text x="195.5" y="112.2">18</text>
<text x="205.1" y="109.9">R15</text>
<text x="206.3" y="112.2">0</text>
<text x="240.1" y="111.9">L8</text>
<text x="249.4" y="110.2">R13C27</text>
<text x="249.4" y="112.5">50100n</text>
<text x="271.8" y="108.2">J4</text>
<text x="271.8" y="110.5">Conn_Coaxial</text>
<text x="22.2" y="117">GND</text>
<text x="52.7" y="117.6">R10</text>
<text x="55.2" y="115.3">0</text>
<text x="59.1" y="117.6">R24</text>
<text x="61.6" y="115.3">0</text>
<text x="69.2" y="118.3">GND</text>
<text x="128.9" y="117.7">C32</text>
<text x="129.5" y="120">1u</text>
<text x="143.3" y="117.7">SCK</text>
<text x="143.3" y="115.2">SDI</text>
<text x="169.4" y="115.2">VTUNE</text>
<text x="170.4" y="119">SYNC</text>
<text x="194.7" y="117.8">C28</text>
<text x="204.9" y="117.8">C29</text>
<text x="216.3" y="117.8">C30</text>
<text x="225.2" y="117.8">C31</text>
<text x="239.4" y="114.2">18n</text>
<text x="252.1" y="118.9">C33</text>
<text x="267.3" y="119.6">GND</text>
<text x="106" y="125.3">C36</text>
<text x="113.6" y="122.7">C35</text>
<text x="114.3" y="125">1u</text>
<text x="121.2" y="120.2">C34</text>
<text x="121.3" y="122.5">10u</text>
<text x="143.3" y="124.1">VREGIN</text>
<text x="164.5" y="125.3">SYSREFREQ</text>
<text x="194.7" y="120.1">1.8n</text>
<text x="204.9" y="120.1">0p</text>
<text x="216.3" y="120.1">68n</text>
<text x="225.2" y="120.1">390p</text>
<text x="249.4" y="120.3">R16</text>
<text x="249.4" y="122.7">50</text>
<text x="251.5" y="121.2">100n</text>
<text x="258.4" y="120.8">GND</text>
<text x="271.8" y="125.9">J5</text>
<text x="106.1" y="127.6">10u</text>
<text x="121.2" y="130.4">C38</text>
<text x="128.9" y="127.8">C37</text>
<text x="128.9" y="130.1">10u</text>
<text x="143.3" y="131.7">VREFVCO2</text>
<text x="143.3" y="126.6">VREFCVO</text>
<text x="143.3" y="129.1">VREGVCO</text>
<text x="166.7" y="130.4">RAMPCLK</text>
<text x="200" y="127.2">GND</text>
<text x="215.1" y="128">R17</text>
<text x="215.1" y="130.3">68</text>
<text x="220.3" y="128.4">GND</text>
<text x="271.8" y="128.2">Conn_Coaxial</text>
<text x="113.6" y="132.9">C39</text>
<text x="113.7" y="135.2">10u</text>
<text x="121.9" y="132.7">1u</text>
<text x="143.3" y="136.8">VBIASVCO2</text>
<text x="143.3" y="134.2">VBIASVCO</text>
<text x="167.1" y="132.9">RAMPDIR</text>
<text x="267.3" y="137.3">GND</text>
<text x="36" y="143.2">Conn_Coaxial</text>
<text x="41.2" y="140.9">J7</text>
<text x="49.6" y="142.8">100n</text>
<text x="50.1" y="140.5">C40</text>
<text x="75.6" y="143.7">GND</text>
<text x="81.8" y="141.9">R3</text>
<text x="83.9" y="142.8">100n</text>
<text x="84.4" y="140.5">C41</text>
<text x="102.2" y="143.7">GND</text>
<text x="143.3" y="139.3">VBIASVARAC</text>
<text x="211.5" y="138.6">GND</text>
<text x="81.8" y="144.2">50</text>
<text x="143.3" y="144.4">OSCINP</text>
<text x="143.3" y="146.9">OSCINM</text>
<text x="50.1" y="155.8">C42</text>
<text x="80.5" y="155.7">100</text>
<text x="80.5" y="153.4">R21</text>
<text x="84.4" y="155.8">C43</text>
<text x="144.4" y="150.1" transform="rotate(-90 144.4 150.1)">GND</text>
<text x="153.3" y="150.1" transform="rotate(-90 153.3 150.1)">GND</text>
<text x="155.8" y="150.1" transform="rotate(-90 155.8 150.1)">GND</text>
<text x="158.3" y="150.1" transform="rotate(-90 158.3 150.1)">GND</text>
<text x="160.9" y="150.1" transform="rotate(-90 160.9 150.1)">GND</text>
<text x="163.4" y="150.1" transform="rotate(-90 163.4 150.1)">GND</text>
<text x="166" y="150.1" transform="rotate(-90 166 150.1)">GND</text>
<text x="168.5" y="150.1" transform="rotate(-90 168.5 150.1)">GND</text>
<text x="171" y="150.1" transform="rotate(-90 171 150.1)">GND</text>
<text x="173.6" y="150.1" transform="rotate(-90 173.6 150.1)">GND</text>
<text x="176.1" y="150.1" transform="rotate(-90 176.1 150.1)">GND</text>
<text x="15.5" y="160.2">J3</text>
<text x="36" y="158.4">Conn_Coaxial</text>
<text x="38.7" y="156.4">GND</text>
<text x="41.2" y="156.1">J9</text>
<text x="49.6" y="158.1">100n</text>
<text x="83.9" y="158.1">100n</text>
<text x="161.9" y="161.5">GND</text>
<text x="8.1" y="162.5">Conn_01x13_Male</text>
<text x="81.8" y="164.8">R8</text>
<text x="81.8" y="167.1">50</text>
<text x="141.6" y="162.7">GND</text>
<text x="38.7" y="171.6">GND</text>
<text x="78.1" y="175.4">GND</text>
</g>
<g font-size="1.8" fill="#0f0f0f">
<text x="29.2" y="25.1">VIN</text>
<text x="94" y="25.1">5V</text>
<text x="205.7" y="25.1">VRF</text>
<text x="180.3" y="35.3">3V3</text>
<text x="233.7" y="30.2">MUX</text>
<text x="233.7" y="37.8">5V_unfilt</text>
<text x="21.6" y="44.2">VIN</text>
<text x="54.6" y="44.2">9V</text>
<text x="207" y="45.5">VCC</text>
<text x="234.9" y="45.5">3V3</text>
<text x="222.2" y="51.8">9V</text>
<text x="257.8" y="53.1">9V</text>
<text x="260.3" y="70.9">9V</text>
<text x="115.6" y="75.9">VRF</text>
<text x="115.6" y="83.6">VCC</text>
<text x="175.3" y="78.5">VRF</text>
<text x="127" y="91.2">VCC</text>
<text x="185.4" y="93.7">RFOUT_A_N</text>
<text x="188" y="101.3">RFOUT_B_P</text>
<text x="188" y="98.8">RFOUT_B_N</text>
<text x="73.7" y="103.9">VCC</text>
<text x="184.1" y="106.4">MUX</text>
<text x="118.1" y="109">VCC</text>
<text x="133.3" y="109">CE</text>
<text x="133.3" y="111.5">CSB</text>
<text x="182.9" y="111.5">CPOUT</text>
<text x="133.3" y="114">SDI</text>
<text x="133.3" y="116.6">SCK</text>
<text x="182.9" y="114">VTUNE</text>
<text x="233.7" y="115.3">VRF</text>
<text x="182.9" y="129.3">RAMPCLK</text>
<text x="182.9" y="131.8">RAMPDIR</text>
<text x="189.2" y="140.7">SYNC</text>
<text x="106.7" y="145.8">OSCIN_P</text>
<text x="186.7" y="155.9">SYSREFREQ</text>
<text x="106.7" y="161">OSCIN_N</text>
<text x="25.4" y="163.6">VIN</text>
<text x="25.4" y="166.1">5V_unfilt</text>
<text x="25.4" y="173.7">SYNCGND</text>
<text x="25.4" y="171.2">3V3</text>
<text x="25.4" y="178.8">RAMPDIR</text>
<text x="25.4" y="176.3">CE</text>
<text x="25.4" y="181.3">RAMPCLK</text>
<text x="25.4" y="183.9">SCK</text>
<text x="25.4" y="189">MUX</text>
<text x="25.4" y="191.5">CSB</text>
<text x="25.4" y="186.4">SDI</text>
<text x="25.4" y="194">SYSREFREQ</text>
</g>
<g font-size="1.8" fill="#a90000">
<text x="45" y="25.1">1</text>
<text x="57.7" y="25.1">3</text>
<text x="121.2" y="27.7">7</text>
<text x="121.2" y="25.1">8</text>
<text x="149.2" y="25.1">1</text>
<text x="149.2" y="27.7">2</text>
<text x="51.8" y="32.5" transform="rotate(-90 51.8 32.5)">2</text>
<text x="121.2" y="32.8">5</text>
<text x="121.2" y="30.2">6</text>
<text x="149.2" y="30.2">3</text>
<text x="149.2" y="32.8">4</text>
<text x="138.2" y="36.3" transform="rotate(-90 138.2 36.3)">9</text>
<text x="37.4" y="44.2">1</text>
<text x="50.1" y="44.2">3</text>
<text x="44.2" y="51.5" transform="rotate(-90 44.2 51.5)">2</text>
<text x="203.8" y="64.5">1</text>
<text x="215.2" y="64.5">6</text>
<text x="203.8" y="67.1">2</text>
<text x="215.2" y="69.6">4</text>
<text x="215.2" y="67.1">5</text>
<text x="233" y="69.6">1</text>
<text x="210.6" y="73.1" transform="rotate(-90 210.6 73.1)">7</text>
<text x="237.2" y="74.4" transform="rotate(-90 237.2 74.4)">2</text>
<text x="241.9" y="83.6">1</text>
<text x="253.3" y="83.6">6</text>
<text x="241.9" y="86.1">2</text>
<text x="241.9" y="88.6">3</text>
<text x="253.3" y="88.6">4</text>
<text x="253.3" y="86.1">5</text>
<text x="272.3" y="88.6">1</text>
<text x="138.4" y="91.2">21</text>
<text x="139" y="93.7">7</text>
<text x="177.8" y="93.7">22</text>
<text x="177.8" y="91.2">23</text>
<text x="248.7" y="92.1" transform="rotate(-90 248.7 92.1)">7</text>
<text x="276.6" y="93.4" transform="rotate(-90 276.6 93.4)">2</text>
<text x="138.4" y="96.3">11</text>
<text x="138.4" y="98.8">15</text>
<text x="138.4" y="101.3">26</text>
<text x="177.8" y="98.8">18</text>
<text x="177.8" y="101.3">19</text>
<text x="37.4" y="103.9">1</text>
<text x="37.4" y="106.4">2</text>
<text x="56.4" y="106.4">5</text>
<text x="56.4" y="103.9">6</text>
<text x="138.4" y="103.9">37</text>
<text x="177.8" y="106.4">20</text>
<text x="264.7" y="106.4">1</text>
<text x="37.4" y="109">3</text>
<text x="56.4" y="109">4</text>
<text x="138.4" y="111.5">24</text>
<text x="139" y="109">1</text>
<text x="177.8" y="111.5">12</text>
<text x="269" y="111.2" transform="rotate(-90 269 111.2)">2</text>
<text x="138.4" y="116.6">16</text>
<text x="138.4" y="114">17</text>
<text x="177.8" y="114">35</text>
<text x="178.4" y="117.9">5</text>
<text x="138.4" y="122.9">10</text>
<text x="138.4" y="125.5">36</text>
<text x="177.8" y="124.2">28</text>
<text x="264.7" y="124.2">1</text>
<text x="138.4" y="130.6">29</text>
<text x="138.4" y="128">38</text>
<text x="177.8" y="129.3">30</text>
<text x="177.8" y="131.8">32</text>
<text x="269" y="129" transform="rotate(-90 269 129)">2</text>
<text x="138.4" y="135.6">27</text>
<text x="139" y="133.1">3</text>
<text x="138.4" y="138.2">33</text>
<text x="139" y="143.3">8</text>
<text x="43.7" y="145.8">1</text>
<text x="139" y="145.8">9</text>
<text x="40.4" y="150.6" transform="rotate(-90 40.4 150.6)">2</text>
<text x="143.3" y="155" transform="rotate(-90 143.3 155)">41</text>
<text x="152.1" y="155" transform="rotate(-90 152.1 155)">40</text>
<text x="154.7" y="155" transform="rotate(-90 154.7 155)">39</text>
<text x="157.2" y="155" transform="rotate(-90 157.2 155)">34</text>
<text x="159.8" y="155" transform="rotate(-90 159.8 155)">31</text>
<text x="162.3" y="155" transform="rotate(-90 162.3 155)">25</text>
<text x="164.8" y="155" transform="rotate(-90 164.8 155)">14</text>
<text x="167.4" y="155" transform="rotate(-90 167.4 155)">13</text>
<text x="169.9" y="154.4" transform="rotate(-90 169.9 154.4)">6</text>
<text x="172.5" y="154.4" transform="rotate(-90 172.5 154.4)">4</text>
<text x="175" y="154.4" transform="rotate(-90 175 154.4)">2</text>
<text x="43.7" y="161">1</text>
<text x="16.4" y="163.6">1</text>
<text x="16.4" y="166.1">2</text>
<text x="40.4" y="165.8" transform="rotate(-90 40.4 165.8)">2</text>
<text x="16.4" y="168.7">3</text>
<text x="16.4" y="171.2">4</text>
<text x="16.4" y="173.7">5</text>
<text x="16.4" y="176.3">6</text>
<text x="16.4" y="178.8">7</text>
<text x="16.4" y="181.4">8</text>
<text x="16.4" y="183.9">9</text>
<text x="15.8" y="186.4">10</text>
<text x="15.8" y="189">11</text>
<text x="15.8" y="191.5">12</text>
<text x="15.8" y="194.1">13</text>
</g>
<g font-size="1.8" fill="#009600">
<text x="62.2" y="25.1">5V_unfilt</text>
<text x="201.2" y="65.7">R20</text>
<text x="181.6" y="69.6">RFOUT_A_P</text>
<text x="198.8" y="70">GND 3</text>
<text x="217.8" y="70">GND</text>
<text x="189.2" y="78.5">RFA_BIAS</text>
<text x="255.9" y="89.1">GND</text>
<text x="247.6" y="115.3">RFB_BIAS</text>
</g>
<g font-size="1.8" fill="#0000c2">
<text x="146" y="81">Use</text>
<text x="150.7" y="81">VRF instead</text>
<text x="12.7" y="122.9">NOT NEEDED IF</text>
<text x="28.9" y="122.9">EXTERNAL REFERENCE IS</text>
<text x="54.2" y="122.9">USED</text>
<text x="73.7" y="180.8">MOUNT R3+R8</text>
<text x="73.7" y="182.8">FOR SE OR</text>
<text x="73.7" y="184.9">DIFF</text>
<text x="78.9" y="184.9">REF.</text>
<text x="84.2" y="184.9">OR</text>
<text x="73.7" y="186.9">R21</text>
<text x="73.7" y="189">ONLY</text>
<text x="78.5" y="186.9">FOR DIFF</text>
</g>
</svg>
